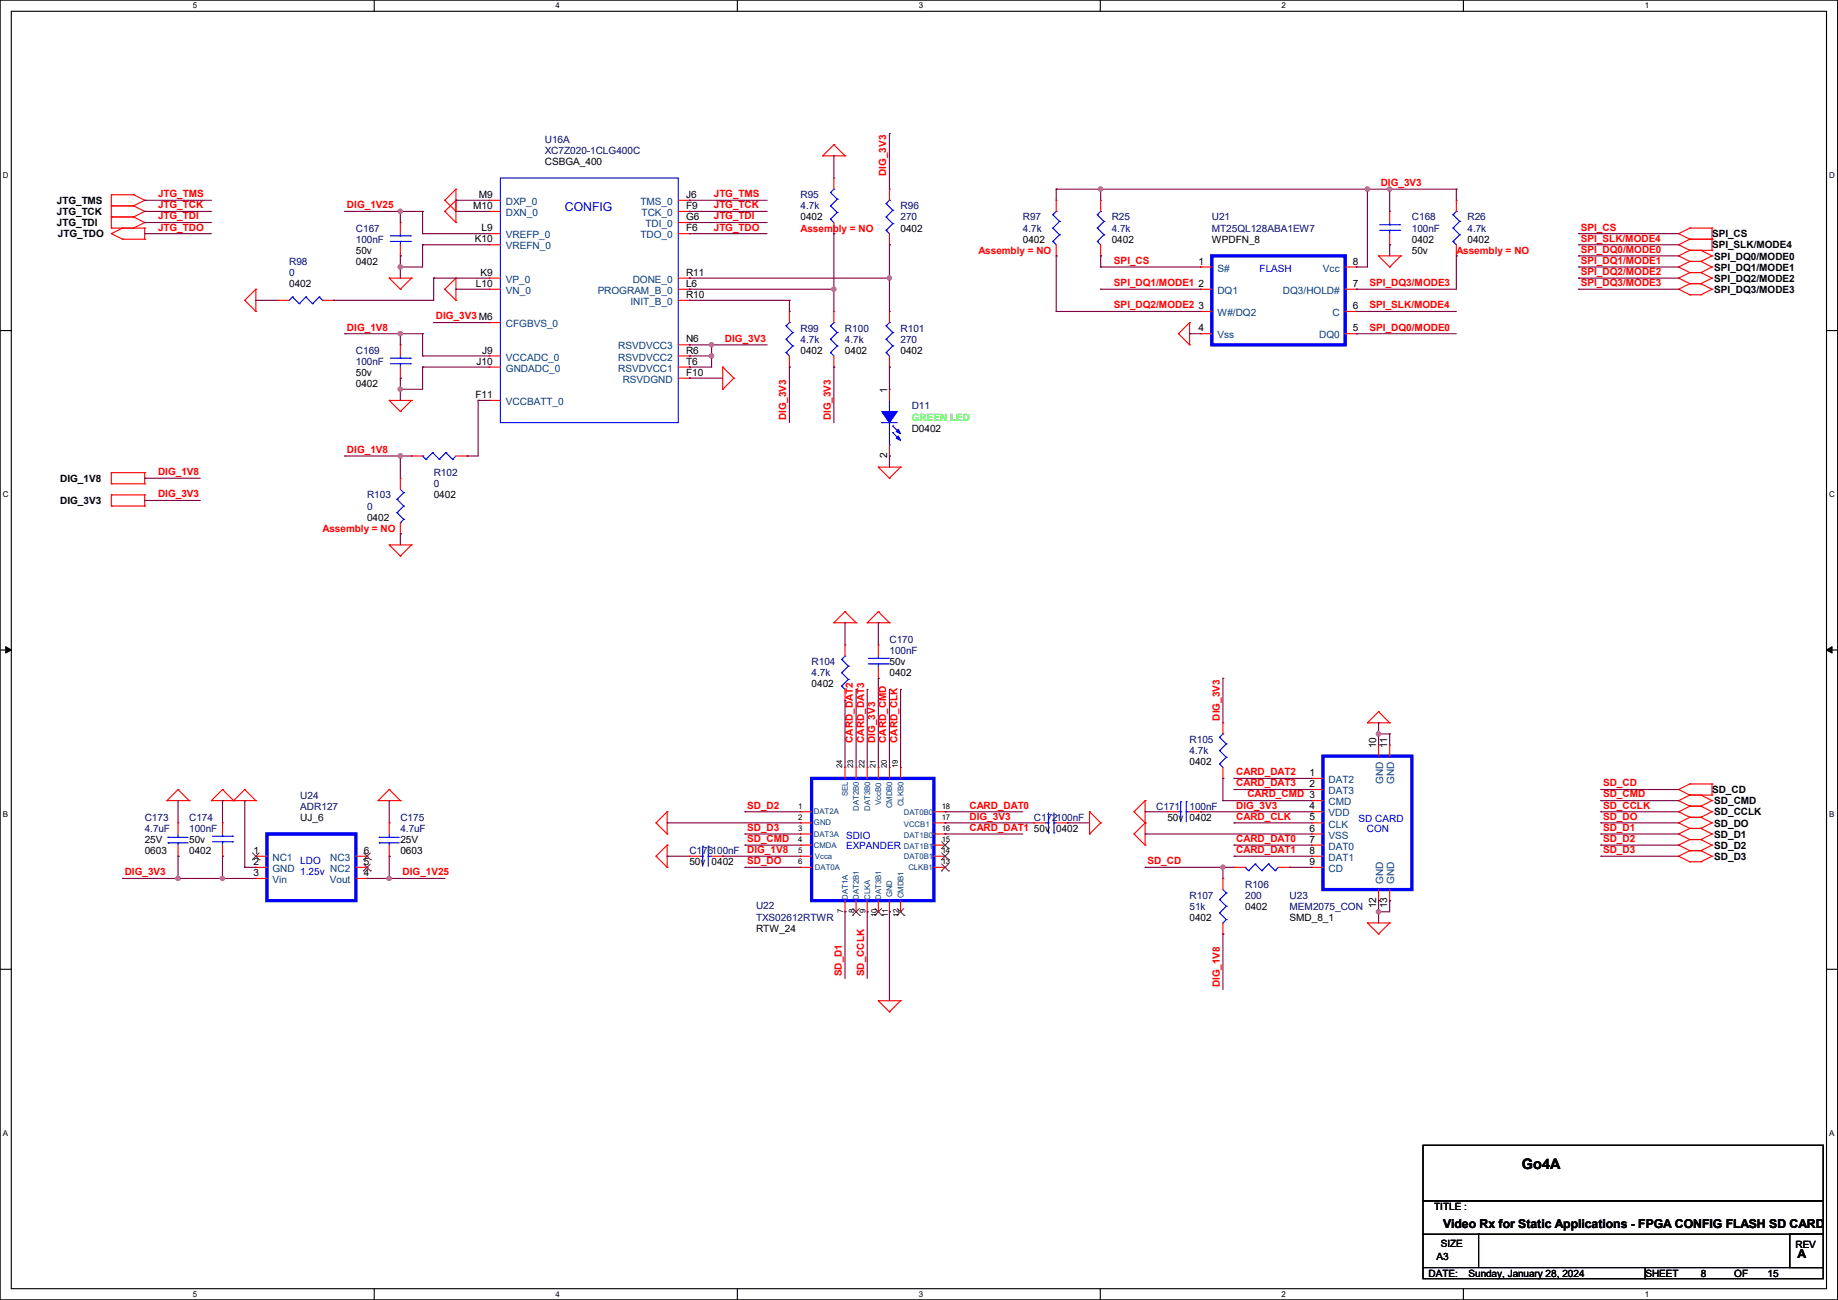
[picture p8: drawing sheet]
<svg xmlns="http://www.w3.org/2000/svg" width="420mm" height="297mm" viewBox="0 0 420 297" stroke-linecap="round" stroke-linejoin="round" font-family="sans-serif">
<path d="M0 0h419.9v297h-419.9zM2.6 2.6h414.8v291.8h-414.8z" fill="none" stroke="#000" stroke-width=".25"/>
<g fill="#fff">
<path d="M44 .3h1v2h-1z"/>
<path d="M44 294.7h1v2h-1z"/>
</g>
<path d="M85.5 0v2.6M85.5 294.4v2.6" fill="none" stroke="#000" stroke-width=".25"/>
<g fill="#fff">
<path d="M127 .3h.9v2h-.9z"/>
<path d="M127 294.7h.9v2h-.9z"/>
</g>
<path d="M168.5 0v2.6M168.5 294.4v2.6" fill="none" stroke="#000" stroke-width=".25"/>
<g fill="#fff">
<path d="M209.9 .3h1v2h-1z"/>
<path d="M209.9 294.7h1v2h-1z"/>
</g>
<path d="M251.4 0v2.6M251.4 294.4v2.6" fill="none" stroke="#000" stroke-width=".25"/>
<g fill="#fff">
<path d="M292.9 .3h.9v2h-.9z"/>
<path d="M292.9 294.7h.9v2h-.9z"/>
</g>
<path d="M334.4 0v2.6M334.4 294.4v2.6" fill="none" stroke="#000" stroke-width=".25"/>
<g fill="#fff">
<path d="M375.8 .3h1v2h-1z"/>
<path d="M375.8 294.7h1v2h-1z"/>
<path d="M.7 39h1.2v2h-1.2z"/>
<path d="M418 39h1.3v2h-1.3z"/>
<path d="M.7 112h1.2v2h-1.2z"/>
<path d="M418 112h1.3v2h-1.3z"/>
</g>
<path d="M0 75.5h2.6M417.4 75.5h2.5" fill="none" stroke="#000" stroke-width=".25"/>
<g fill="#fff">
<path d="M.7 185h1.2v1.9h-1.2z"/>
<path d="M418 185h1.2v1.9h-1.2z"/>
</g>
<path d="M0 148.5h2.6M417.4 148.5h2.5" fill="none" stroke="#000" stroke-width=".25"/>
<path d="M1.3 147.7l1.3 .8-1.3 .7zM417.4 148.5l1.2-.8v1.5z" fill="#000" stroke="#000" stroke-width=".23"/>
<g fill="#fff">
<path d="M.7 257.9h1.2v2h-1.2z"/>
<path d="M418 257.9h1.2v2h-1.2z"/>
</g>
<path d="M0 221.4h2.6M417.4 221.4h2.5M325.2 261.7h91.4v12.7h-91.4zM325.2 274.4h91.4v7.6h-91.4zM325.2 289.6h50.8v2.5h-50.8zM325.2 282h.1M325.2 282v7.6M337.9 282h.1M337.9 282v7.6M376 289.6h40.6v2.5h-40.6zM409 282h7.6v7.6h-7.6z" fill="none" stroke="#000" stroke-width=".25"/>
<g fill="none" stroke="#f00" stroke-width=".25">
<path d="M188 35.6h.1M188 35.6h5.1M190.5 33.1h.1M190.5 33.1l-2.5 2.5M190.5 33.1l2.6 2.5M193.1 35.6h.1M25.4 47h.1M25.4 44.5h.1M25.4 49.6h.1M25.4 52.1h.1M25.4 53.4h.1M25.4 44.5h5.1"/>
<path d="M25.4 47h5.1M25.4 44.5v7.6M25.4 49.6h5.1M25.4 52.1h7.7M25.4 53.4l2.6 1.3M28 52.1h.1M28 54.7h.1M28 52.1l-2.6 1.3M28 54.7h5.1M30.5 44.5h.1M30.5 47h.1M30.5 49.6h.1"/>
<path d="M30.5 52.1h.1M30.5 44.5l2.6 1.3M30.5 47l2.6 1.3M30.5 49.6l2.6 1.2M33.1 45.8h.1M33.1 48.3h.1M33.1 50.8h.1M33.1 52.1h.1M33.1 54.7h.1M33.1 45.8l-2.6 1.2M33.1 48.3l-2.6 1.3M33.1 50.8l-2.6 1.3"/>
<path d="M33.1 52.1v2.6M91.5 50.8h.1M91.5 58.5h.1M91.5 50.8v2.6M91.5 55.9v2.6M101.6 45.8h.1M101.6 48.3h.1M101.6 45.8l2.6 2.5M101.6 48.3l2.6 2.5M104.2 48.3h.1M104.2 43.2h.1M104.2 50.8h.1"/>
<path d="M104.2 45.8h.1M104.2 43.2v7.6M104.2 43.2l-2.6 2.6M104.2 45.8l-2.6 2.5M111.8 45.8h.1M111.8 53.4h.1M111.8 48.3h.1M111.8 55.9h.1M111.8 45.8h2.5M111.8 53.4h2.5M111.8 48.3h2.5M111.8 55.9h2.5"/>
<path d="M155 45.8h2.5M155 53.4h2.5M155 48.3h2.5M155 50.8h2.5M157.5 48.3h.1M157.5 50.8h.1M157.5 53.4h.1M157.5 45.8h.1M190.5 53.4h.1M190.5 40.7h.1M190.5 40.7v2.5M190.5 50.8v2.6"/>
<path d="M203.2 55.9h.1M203.2 43.2h.1M203.2 43.2v2.6M203.2 53.4v2.5M241.3 58.5h.1M241.3 45.8h.1M241.3 45.8v2.5M241.3 55.9v2.6M251.5 58.5h.1M251.5 45.8h.1M251.5 45.8v2.5M251.5 55.9v2.6"/>
<path d="M315 58.5h.1M315 58.5h5.1M315 58.5l2.5 2.5M317.5 48.3h.1M317.5 55.9h.1M317.5 48.3v2.5M317.5 53.4v2.5M320.1 58.5h.1M320.1 58.5l-2.6 2.5M332.8 58.5h.1M332.8 45.8h.1M332.8 45.8v2.5"/>
<path d="M332.8 55.9v2.6M383.6 53.4h.1M383.6 55.9h.1M383.6 58.5h.1M383.6 53.4l2.5 1.3M383.6 55.9l2.5 1.3M383.6 58.5l2.5 1.2M386.1 54.7h.1M386.1 52.1h.1M386.1 57.2h.1M386.1 59.7h.1M386.1 52.1h5.1"/>
<path d="M386.1 54.7h5.1M386.1 52.1l-2.5 1.3M386.1 57.2h5.1M386.1 54.7l-2.5 1.2M386.1 57.2l-2.5 1.3M386.1 59.7h2.6M386.1 59.7l-2.5 1.3M388.7 57.2h.1M388.7 59.7h.1M388.7 57.2l2.5 1.3M388.7 59.7l2.5 1.3M391.2 52.1h.1"/>
<path d="M391.2 54.7h.1M391.2 57.2h.1M391.2 58.5h.1M391.2 52.1v5.1M391.2 58.5l-2.5 1.2M55.9 68.6h.1M55.9 68.6l2.6 2.6M58.5 71.2h.1M58.5 66.1h.1M58.5 66.1v5.1M58.5 66.1l-2.6 2.5M63.5 68.6h.1"/>
<path d="M63.5 68.6h2.6M73.7 68.6h2.5M76.2 68.6h.1M88.9 63.5h.1M88.9 63.5h5.1M88.9 63.5l2.6 2.6M91.5 66.1h.1M91.5 78.8h.1M91.5 78.8v2.5M94 63.5h.1M94 63.5l-2.5 2.6M101.6 66.1h.1"/>
<path d="M101.6 66.1l2.6 2.5M104.2 68.6h.1M104.2 63.5h.1M104.2 63.5v5.1M104.2 63.5l-2.6 2.6M111.8 66.1h.1M111.8 63.5h.1M111.8 73.7h.1M111.8 63.5h2.5M111.8 66.1h2.5M111.8 73.7h2.5M155 63.5h2.5"/>
<path d="M155 66.1h2.5M155 78.8h2.5M155 68.6h2.5M157.5 63.5h.1M157.5 78.8h.1M157.5 68.6h.1M157.5 66.1h.1M180.4 71.2h.1M180.4 71.2v2.5M190.5 71.2h.1M190.5 71.2v2.5M203.2 71.2h.1"/>
<path d="M203.2 71.2v2.5M269.3 76.2h.1M269.3 76.2l2.5 2.6M271.8 78.8h.1M271.8 73.7h.1M271.8 73.7l-2.5 2.5M271.8 73.7v5.1M274.4 61h.1M274.4 66.1h.1M274.4 71.2h.1M274.4 76.2h.1M274.4 66.1h2.5"/>
<path d="M274.4 61h2.5M274.4 71.2h2.5M274.4 76.2h2.5M307.4 66.1h2.5M307.4 61h2.5M307.4 71.2h2.5M307.4 76.2h2.5M309.9 76.2h.1M309.9 71.2h.1M309.9 66.1h.1M309.9 61h.1M317.5 61h.1"/>
<path d="M383.6 61h.1M383.6 63.5h.1M383.6 66.1h.1M383.6 61l2.5 1.3M383.6 63.5l2.5 1.3M383.6 66.1l2.5 1.3M386.1 62.3h.1M386.1 64.8h.1M386.1 67.4h.1M386.1 62.3h2.6M386.1 62.3l-2.5 1.2M386.1 64.8h2.6"/>
<path d="M386.1 64.8l-2.5 1.3M386.1 67.4h2.6M388.7 62.3h.1M388.7 64.8h.1M388.7 67.4h.1M388.7 62.3l2.5 1.2M388.7 64.8l2.5 1.3M391.2 61h.1M391.2 63.5h.1M391.2 66.1h.1M391.2 61l-2.5 1.3M391.2 63.5l-2.5 1.3"/>
<path d="M391.2 66.1l-2.5 1.3M88.9 91.5h.1M88.9 91.5h5.1M88.9 91.5l2.6 2.5M91.5 94h.1M91.5 86.4h.1M91.5 83.9v2.5M94 91.5h.1M94 91.5l-2.5 2.5M111.8 83.9h.1M111.8 81.3h.1M111.8 91.5h.1"/>
<path d="M111.8 91.5h2.5M111.8 83.9h2.5M111.8 81.3h2.5M155 83.9h2.5M155 81.3h2.5M155 86.4h2.5M157.5 86.4h.1M157.5 81.3h.1M157.5 83.9h.1M165.1 83.9h.1M165.1 88.9h.1M165.1 83.9v5"/>
<path d="M165.1 83.9l2.6 2.5M167.7 86.4h.1M167.7 86.4l-2.6 2.5M180.4 83.9h.1M180.4 81.3v2.6M190.5 83.9h.1M190.5 81.3v2.6M203.2 83.9h.1M203.2 88.9h.1M203.2 81.3v2.6M203.2 88.9v2.6M25.4 110.5h.1"/>
<path d="M25.4 108h.1M25.4 115.6h.1M25.4 113.1h.1M25.4 108v2.5M25.4 113.1v2.5M25.4 108h7.7M25.4 110.5h7.7M25.4 113.1h7.7M25.4 115.6h7.7M33.1 108h.1M33.1 110.5h.1M33.1 113.1h.1"/>
<path d="M33.1 115.6h.1M33.1 108v2.5M33.1 113.1v2.5M91.5 109.3h.1M91.5 109.3v2.5M91.5 119.4v2.6M94 104.2h.1M94 104.2h2.6M104.2 104.2h2.5M106.7 104.2h.1M200.7 106.7h.1M200.7 106.7h5.1"/>
<path d="M200.7 106.7l2.5 2.6M203.2 109.3h.1M203.2 104.2h.1M203.2 101.6v2.6M205.8 106.7h.1M205.8 106.7l-2.6 2.6M88.9 124.5h.1M88.9 124.5h5.1M88.9 124.5l2.6 2.5M91.5 127h.1M91.5 122h.1M94 124.5h.1"/>
<path d="M94 124.5l-2.5 2.5M193.1 139.7h.1M193.1 139.7l-2.6 2.6M193.1 139.7l2.5 2.6M200.7 139.7h.1M200.7 139.7l-2.5 2.6M200.7 139.7l2.5 2.6M190.5 142.3h.1M190.5 142.3h5.1M193.1 147.4h.1M193.1 147.4v2.5M193.1 157.5v2.6"/>
<path d="M195.6 142.3h.1M198.2 142.3h.1M198.2 142.3h5M200.7 147.4h.1M200.7 155h.1M200.7 147.4v2.5M200.7 152.4v2.6M203.2 142.3h.1M193.1 175.3h.1M193.1 160.1h.1M193.1 175.3v2.5M195.6 175.3h.1"/>
<path d="M195.6 175.3v2.5M198.2 175.3h.1M198.2 175.3v2.5M200.7 175.3h.1M200.7 175.3v2.5M203.2 175.3h.1M203.2 175.3v2.5M205.8 175.3h.1M205.8 175.3v2.5M279.4 177.8h.1M279.4 165.1h.1M279.4 165.1v2.6"/>
<path d="M279.4 175.3v2.5M299.8 177.8h.1M299.8 177.8h2.5M312.5 165.1h.1M312.5 165.1h5M315 162.6h.1M315 170.2h.1M315 162.6l-2.5 2.5M315 162.6l2.5 2.5M315 170.2v2.6M317.5 165.1h.1M317.5 170.2h.1"/>
<path d="M317.5 170.2v2.6M386.1 179.1h.1M386.1 179.1l-2.5 1.3M386.1 179.1h5.1M391.2 179.1h.1M391.2 179.1v2.6M38.1 182.9h.1M38.1 182.9h5.1M40.7 180.4h.1M40.7 195.6h.1M40.7 188h.1M40.7 180.4l-2.6 2.5"/>
<path d="M40.7 180.4l2.5 2.5M40.7 188v2.5M40.7 193.1v2.5M43.2 182.9h.1M48.3 182.9h.1M48.3 182.9h10.2M50.8 180.4h.1M50.8 188h.1M50.8 195.6h.1M50.8 180.4l-2.5 2.5M50.8 180.4l2.6 2.5M50.8 188v2.5"/>
<path d="M50.8 193.1v2.5M53.4 182.9h.1M55.9 180.4h.1M55.9 180.4l-2.5 2.5M55.9 180.4l2.6 2.5M58.5 182.9h.1M58.5 195.6h.1M58.5 198.2h.1M58.5 195.6h2.5M58.5 198.2h2.5M81.3 195.6h2.6M81.3 198.2h2.6"/>
<path d="M83.9 198.2h.1M83.9 195.6h.1M86.4 182.9h.1M86.4 182.9h5.1M88.9 180.4h.1M88.9 195.6h.1M88.9 188h.1M88.9 180.4l-2.5 2.5M88.9 180.4l2.6 2.5M88.9 188v2.5M88.9 193.1v2.5M91.5 182.9h.1"/>
<path d="M149.9 188h.1M149.9 195.6h.1M149.9 188l2.5 2.5M149.9 195.6l2.5 2.6M152.4 190.5h.1M152.4 185.5h.1M152.4 198.2h.1M152.4 193.1h.1M152.4 185.5v5M152.4 193.1v5.1M152.4 185.5l-2.5 2.5M152.4 193.1l-2.5 2.5"/>
<path d="M157.5 195.6h.1M157.5 195.6h2.6M162.6 195.6h2.5M165.1 195.6h.1M182.9 185.5h.1M182.9 188h.1M182.9 190.5h.1M182.9 193.1h.1M182.9 195.6h.1M182.9 198.2h.1M182.9 195.6h2.6M182.9 188h2.6"/>
<path d="M182.9 185.5h2.6M182.9 190.5h2.6M182.9 193.1h2.6M182.9 198.2h2.6M213.4 195.6h2.5M213.4 188h2.5M213.4 185.5h2.5M213.4 190.5h2.5M213.4 193.1h2.5M213.4 198.2h2.5M215.9 198.2h.1M215.9 195.6h.1"/>
<path d="M215.9 193.1h.1M215.9 190.5h.1M215.9 188h.1M215.9 185.5h.1M236.3 188h.1M236.3 188h2.5M241.3 188h2.6M243.9 188h.1M249 185.5h.1M249 190.5h.1M249 185.5v5M249 185.5l2.5 2.5"/>
<path d="M251.5 188h.1M251.5 188l-2.5 2.5M259.1 185.5h.1M259.1 190.5h.1M259.1 185.5l2.6 2.5M259.1 190.5l2.6 2.6M261.7 188h.1M261.7 182.9h.1M261.7 193.1h.1M261.7 182.9v10.2M261.7 182.9l-2.6 2.6M261.7 188l-2.6 2.5"/>
<path d="M266.7 185.5h.1M266.7 185.5h2.6M271.8 185.5h2.6M274.4 185.5h.1M282 198.2h.1M282 198.2h2.5M292.1 198.2h2.6M294.7 198.2h.1M299.8 180.4h.1M299.8 182.9h.1M299.8 185.5h.1M299.8 188h.1"/>
<path d="M299.8 190.5h.1M299.8 193.1h.1M299.8 195.6h.1M299.8 198.2h.1M299.8 182.9h2.5M299.8 195.6h2.5M299.8 188h2.5M299.8 180.4h2.5M299.8 185.5h2.5M299.8 190.5h2.5M299.8 193.1h2.5M299.8 198.2h2.5"/>
<path d="M383.6 180.4h.1M383.6 182.9h.1M383.6 185.5h.1M383.6 188h.1M383.6 190.5h.1M383.6 193.1h.1M383.6 195.6h.1M383.6 180.4l2.5 1.3M383.6 182.9l2.5 1.3M383.6 185.5l2.5 1.2M383.6 188l2.5 1.3M383.6 190.5l2.5 1.3"/>
<path d="M383.6 193.1l2.5 1.3M383.6 195.6l2.5 1.3M386.1 181.7h.1M386.1 184.2h.1M386.1 186.7h.1M386.1 189.3h.1M386.1 191.8h.1M386.1 194.4h.1M386.1 196.9h.1M386.1 181.7h5.1M386.1 181.7l-2.5 1.2M386.1 184.2h2.6"/>
<path d="M386.1 184.2l-2.5 1.3M386.1 186.7h2.6M386.1 186.7l-2.5 1.3M386.1 189.3h2.6M386.1 189.3l-2.5 1.2M386.1 191.8h2.6M386.1 191.8l-2.5 1.3M386.1 194.4h2.6M386.1 194.4l-2.5 1.2M386.1 196.9h2.6M388.7 181.7h.1M388.7 184.2h.1"/>
<path d="M388.7 186.7h.1M388.7 189.3h.1M388.7 191.8h.1M388.7 194.4h.1M388.7 196.9h.1M388.7 181.7l2.5 1.2M388.7 184.2l2.5 1.3M388.7 186.7l2.5 1.3M388.7 189.3l2.5 1.2M388.7 191.8l2.5 1.3M388.7 194.4l2.5 1.2M391.2 181.7h.1"/>
<path d="M391.2 182.9h.1M391.2 185.5h.1M391.2 188h.1M391.2 190.5h.1M391.2 193.1h.1M391.2 195.6h.1M391.2 182.9l-2.5 1.3M391.2 185.5l-2.5 1.2M391.2 188l-2.5 1.3M391.2 190.5l-2.5 1.3M391.2 193.1l-2.5 1.3M391.2 195.6l-2.5 1.3"/>
<path d="M58.5 200.7h.1M58.5 200.7h2.5M81.3 200.7h2.6M83.9 200.7h.1M193.1 208.3h.1M193.1 205.8v2.5M195.6 208.3h.1M195.6 205.8v2.5M198.2 208.3h.1M198.2 205.8v2.5M200.7 208.3h.1M200.7 205.8v2.5"/>
<path d="M203.2 208.3h.1M203.2 205.8v2.5M205.8 208.3h.1M205.8 205.8v2.5M279.4 200.7h.1M279.4 213.4h.1M279.4 200.7v2.5M279.4 210.9v2.5M312.5 210.9h.1M312.5 210.9h5M312.5 210.9l2.5 2.5M315 213.4h.1"/>
<path d="M315 205.8h.1M315 203.2v2.6M317.5 210.9h.1M317.5 205.8h.1M317.5 210.9l-2.5 2.5M317.5 203.2v2.6M200.7 228.6h.1M200.7 228.6h5.1M200.7 228.6l2.5 2.6M203.2 231.2h.1M205.8 228.6h.1M205.8 228.6l-2.6 2.6"/>
</g>
<g fill="none" stroke="#00f" stroke-width=".25">
<path d="M89.2 55.2h4.6M89.2 53.9h4.6M91.5 53.9h.1M91.5 55.2h.1M91.5 53.4v.5M91.5 55.2v.7M93.8 55.2h.1M93.8 53.9h.1M114.3 40.7h40.7v55.9h-40.7zM189.8 50.1h.1M189.8 47h.1M189.8 44h.1"/>
<path d="M189.8 50.1l.7 .7M189.8 47l1.5 1.6M189.8 44l1.5 1.5M190.5 43.2h.1M190.5 43.2l-.7 .8M191.3 48.6h.1M191.3 45.5h.1M191.3 48.6l-1.5 1.5M191.3 45.5l-1.5 1.5M202.5 52.6h.1M202.5 49.6h.1M202.5 46.5h.1"/>
<path d="M202.5 52.6l.7 .8M202.5 49.6l1.5 1.5M202.5 46.5l1.5 1.5M203.2 45.8h.1M203.2 45.8l-.7 .7M204 51.1h.1M204 48h.1M204 51.1l-1.5 1.5M204 48l-1.5 1.6M240.6 55.2h.1M240.6 52.1h.1M240.6 49.1h.1"/>
<path d="M240.6 55.2l.7 .7M240.6 52.1l1.5 1.5M240.6 49.1l1.5 1.5M241.3 48.3h.1M241.3 48.3l-.7 .8M242.1 53.6h.1M242.1 50.6h.1M242.1 53.6l-1.5 1.6M242.1 50.6l-1.5 1.5M250.7 55.2h.1M250.7 52.1h.1M250.7 49.1h.1"/>
<path d="M250.7 55.2l.8 .7M250.7 52.1l1.6 1.5M250.7 49.1l1.6 1.5M251.5 48.3h.1M251.5 48.3l-.8 .8M252.3 53.6h.1M252.3 50.6h.1M252.3 53.6l-1.6 1.6M252.3 50.6l-1.6 1.5M315.3 52.6h4.5M315.3 51.4h4.5M317.5 51.4h.1"/>
<path d="M317.5 52.6h.1M317.5 50.8v.6M317.5 52.6v.8M319.8 52.6h.1M319.8 51.4h.1M332 55.2h.1M332 52.1h.1M332 49.1h.1M332 55.2l.8 .7M332 52.1l1.5 1.5M332 49.1l1.5 1.5M332.8 48.3h.1"/>
<path d="M332.8 48.3l-.8 .8M333.5 53.6h.1M333.5 50.6h.1M333.5 53.6l-1.5 1.6M333.5 50.6l-1.5 1.5M66.8 67.9h.1M66.8 67.9l-.7 .7M66.8 67.9l1.6 1.5M68.4 69.4h.1M69.9 67.9h.1M69.9 67.9l-1.5 1.5M69.9 67.9l1.5 1.5"/>
<path d="M71.4 69.4h.1M72.9 67.9h.1M72.9 67.9l-1.5 1.5M72.9 67.9l.8 .7M73.7 68.6h.1M179.6 77.5h.1M179.6 74.5h.1M179.6 77.5l1.5 1.5M179.6 74.5l1.5 1.5M180.4 73.7h.1M180.4 73.7l-.8 .8M181.1 79h.1"/>
<path d="M181.1 76h.1M181.1 79l-1.5 1.6M181.1 76l-1.5 1.5M189.8 77.5h.1M189.8 74.5h.1M189.8 77.5l1.5 1.5M189.8 74.5l1.5 1.5M190.5 73.7h.1M190.5 73.7l-.7 .8M191.3 79h.1M191.3 76h.1M191.3 79l-1.5 1.6"/>
<path d="M191.3 76l-1.5 1.5M202.5 77.5h.1M202.5 74.5h.1M202.5 77.5l1.5 1.5M202.5 74.5l1.5 1.5M203.2 73.7h.1M203.2 73.7l-.7 .8M204 79h.1M204 76h.1M204 79l-1.5 1.6M204 76l-1.5 1.5M89.2 83.1h4.6"/>
<path d="M89.2 81.8h4.6M91.5 81.8h.1M91.5 83.1h.1M91.5 81.3v.5M91.5 83.1v.8M93.8 83.1h.1M93.8 81.8h.1M179.6 80.6h.1M179.6 80.6l.8 .7M189.8 80.6h.1M189.8 80.6l.7 .7M201.5 96.6h.1"/>
<path d="M201.5 96.6h3.5M202.5 80.6h.1M202.5 80.6l.7 .7M203.2 94h.1M203.2 91.5v2.5M203.2 96.6v5M204 97.3h.1M204 98.8h.1M204 97.3l1.5 1.5M204 98.8l1.5 1.6M90.7 114.1h.1M90.7 117.1h.1"/>
<path d="M90.7 114.1l1.5 1.5M90.7 117.1l1.5 1.6M91.5 119.4h.1M91.5 111.8l.7 .8M92.2 112.6h.1M92.2 115.6h.1M92.2 118.7h.1M92.2 112.6l-1.5 1.5M92.2 115.6l-1.5 1.5M92.2 118.7l-.7 .7M96.6 104.2h.1M96.6 104.2l.7 .7"/>
<path d="M97.3 104.9h.1M98.8 103.4h.1M98.8 103.4l1.6 1.5M98.8 103.4l-1.5 1.5M100.4 104.9h.1M101.9 103.4h.1M101.9 103.4l1.5 1.5M101.9 103.4l-1.5 1.5M103.4 104.9h.1M104.2 104.2l-.8 .7M203.2 101.6h.1M192.3 156.8h.1"/>
<path d="M192.3 153.7h.1M192.3 150.7h.1M192.3 156.8l.8 .7M192.3 153.7l1.5 1.5M192.3 150.7l1.5 1.5M193.1 149.9h.1M193.1 149.9l-.8 .8M193.8 155.2h.1M193.8 152.2h.1M193.8 155.2l-1.5 1.6M193.8 152.2l-1.5 1.5M198.4 151.7h4.6"/>
<path d="M198.4 150.4h4.6M200.7 150.4h.1M200.7 151.7h.1M200.7 149.9v.5M200.7 151.7v.7M203 151.7h.1M203 150.4h.1M278.7 174.5h.1M278.7 171.5h.1M278.7 168.4h.1M278.7 174.5l.7 .8M278.7 171.5l1.5 1.5"/>
<path d="M278.7 168.4l1.5 1.6M279.4 167.7h.1M279.4 167.7l-.7 .7M280.2 173h.1M280.2 170h.1M280.2 173l-1.5 1.5M280.2 170l-1.5 1.5M38.4 191.3h.1M38.4 192.6h.1M38.4 191.3h4.6M38.4 192.6h4.6M40.7 192.6h.1"/>
<path d="M40.7 191.3h.1M40.7 190.5v.8M40.7 192.6v.5M48.6 192.3h4.5M48.6 191.1h4.5M50.8 191.1h.1M50.8 192.3h.1M50.8 190.5v.6M50.8 192.3v.8M53.1 192.3h.1M53.1 191.1h.1M86.7 191.3h.1"/>
<path d="M86.7 192.6h.1M86.7 191.3h4.5M86.7 192.6h4.5M88.9 192.6h.1M88.9 191.3h.1M88.9 190.5v.8M88.9 192.6v.5M160.1 195.6h.5M160.6 195.6h.1M160.6 193.3h.1M160.6 193.3v4.6M161.8 193.3h.1"/>
<path d="M161.8 195.6h.1M161.8 195.6h.8M161.8 193.3v4.6M238.8 188h.8M239.6 190.3h.1M239.6 188h.1M239.6 185.7v4.6M240.8 188h.1M240.8 190.3h.1M240.8 188h.5M240.8 185.7v4.6M269.3 185.5h.5"/>
<path d="M269.8 185.5h.1M269.8 183.2h.1M269.8 183.2v4.5M271.1 183.2h.1M271.1 185.5h.1M271.1 185.5h.7M271.1 183.2v4.5M284.5 198.2h.1M284.5 198.2l.8 .7M285.3 198.9h.1M286.8 197.4h.1M286.8 197.4l-1.5 1.5"/>
<path d="M286.8 197.4l1.5 1.5M288.3 198.9h.1M289.9 197.4h.1M289.9 197.4l1.5 1.5M289.9 197.4l-1.6 1.5M291.4 198.9h.1M292.1 198.2l-.7 .7M278.7 205.5h.1M278.7 208.6h.1M278.7 205.5l1.5 1.6M278.7 208.6l1.5 1.5M279.4 210.9h.1"/>
<path d="M279.4 203.2l.8 .8M280.2 204h.1M280.2 207.1h.1M280.2 210.1h.1M280.2 204l-1.5 1.5M280.2 207.1l-1.5 1.5M280.2 210.1l-.8 .8"/>
</g>
<path d="M276.9 58.5h30.5v20.3h-30.5zM185.5 177.8h27.9v28h-27.9zM302.3 172.8h20.3v30.4h-20.3zM61 190.5h20.3v15.3h-20.3z" fill="none" stroke="#00f" stroke-width=".76"/>
<g fill="none" stroke="#804000" stroke-width=".23">
<path d="M57.7 196.4h.1M57.7 194.9l1.6 1.5M59.2 194.9l-1.5 1.5M59.3 196.4h.1M83.1 199h.1M83.1 196.4h.1M83.1 197.4l1.6 1.6M83.1 194.9l1.6 1.5M84.6 197.4l-1.5 1.6M84.6 194.9l-1.5 1.5M84.7 199h.1M84.7 196.4h.1"/>
<path d="M215.1 199h.1M215.1 196.4h.1M215.1 193.9h.1M215.2 197.4l1.5 1.6M215.2 194.9l1.5 1.5M215.2 192.3l1.5 1.6M216.7 192.3l-1.6 1.6M216.7 197.4l-1.6 1.6M216.7 194.9l-1.6 1.5M216.7 199h.1M216.7 196.4h.1M216.7 193.9h.1"/>
<path d="M194.8 209.1h.1M194.9 207.6l1.5 1.5M196.4 207.6l-1.6 1.5M196.4 209.1h.1M199.9 209.1h.1M199.9 207.6l1.6 1.5M201.5 207.6l-1.6 1.5M201.5 209.1h.1M205 209.1h.1M205 207.6l1.6 1.5M206.5 207.6l-1.5 1.5M206.6 209.1h.1"/>
</g>
<g fill="#00f" stroke="#00f" stroke-width=".25">
<path d="M201.5 94h3.5l-1.8 2.6z" fill-rule="evenodd"/>
<path d="M204.8 100.1l.5-.5 .5 1z" fill-rule="evenodd"/>
<path d="M204.8 98.6l.5-.5 .5 1z" fill-rule="evenodd"/>
</g>
<g fill="none" stroke="#800040" stroke-width=".25">
<path d="M190.5 35.6h.1M190.5 35.6v5.1M203.2 30.5h.1M203.2 30.5v12.7M33.1 45.8h.1M33.1 48.3h.1M33.1 50.8h.1M33.1 53.4h.1M33.1 45.8h15.2M33.1 48.3h15.2M33.1 50.8h15.2M33.1 53.4h15.2"/>
<path d="M78.8 48.3h.1M78.8 48.3h17.8M91.5 48.3h.1M91.5 58.5h.1M91.5 48.3v2.5M91.5 58.5v5M96.6 48.3h.1M96.6 53.4h.1M96.6 55.9h.1M96.6 48.3v5.1M96.6 55.9v5.1h-5.1M96.6 53.4h15.2"/>
<path d="M96.6 55.9h15.2M104.2 45.8h.1M104.2 48.3h.1M104.2 45.8h7.6M104.2 48.3h7.6M157.5 45.8h.1M157.5 48.3h.1M157.5 50.8h.1M157.5 53.4h.1M157.5 45.8h17.8M157.5 48.3h17.8M157.5 50.8h17.8"/>
<path d="M157.5 53.4h17.8M190.5 53.4h.1M190.5 53.4v17.8M203.2 55.9h.1M203.2 55.9v15.3M241.3 43.2h.1M241.3 58.5h.1M241.3 43.2h91.5M241.3 43.2v2.6M241.3 58.5v12.7M251.5 43.2h.1M251.5 58.5h.1"/>
<path d="M251.5 43.2v2.6M251.5 58.5v2.5M312.5 43.2h.1M312.5 43.2v17.8h-2.6M317.5 43.2h.1M317.5 55.9h.1M317.5 43.2v5.1M317.5 55.9v2.6M332.8 43.2h.1M332.8 58.5h.1M332.8 58.5v7.6h-22.9M332.8 43.2v2.6"/>
<path d="M360.7 53.4h.1M360.7 55.9h.1M360.7 58.5h.1M360.7 53.4h22.9M360.7 55.9h22.9M360.7 58.5h22.9M58.5 68.6h.1M58.5 68.6h5M76.2 68.6h.1M78.8 76.2h.1M78.8 76.2h17.8M91.5 61h.1"/>
<path d="M91.5 76.2h.1M91.5 76.2v2.6M96.6 76.2h.1M96.6 76.2v5.1M99.1 63.5h.1M99.1 73.7h.1M99.1 63.5h12.7M99.1 63.5v5.1h-22.9M99.1 73.7h12.7M104.2 66.1h.1M104.2 66.1h7.6M157.5 63.5h.1"/>
<path d="M157.5 66.1h.1M157.5 68.6h.1M157.5 78.8h.1M157.5 63.5h45.7M157.5 66.1h33M157.5 68.6h22.9M157.5 78.8h17.8M162.6 78.8h.1M162.6 78.8v5.1h-5.1M180.4 68.6h.1M180.4 68.6v2.6M190.5 66.1h.1"/>
<path d="M203.2 63.5h.1M241.3 71.2h.1M241.3 71.2h33.1M251.5 61h.1M251.5 66.1h.1M251.5 61h22.9M251.5 66.1h22.9M271.8 76.2h.1M271.8 76.2h2.6M309.9 61h.1M309.9 66.1h.1M309.9 71.2h.1"/>
<path d="M309.9 76.2h.1M309.9 76.2h22.9M309.9 71.2h22.9M360.7 61h.1M360.7 63.5h.1M360.7 66.1h.1M360.7 61h22.9M360.7 63.5h22.9M360.7 66.1h22.9M91.5 86.4h.1M91.5 88.9h.1M91.5 86.4v5.1"/>
<path d="M96.6 81.3h.1M96.6 83.9h.1M96.6 83.9v5h-5.1M96.6 81.3h15.2M96.6 83.9h15.2M109.3 91.5h.1M109.3 91.5v12.7h-2.6M109.3 91.5h2.5M157.5 81.3h.1M157.5 83.9h.1M157.5 86.4h.1M157.5 81.3h5.1"/>
<path d="M157.5 86.4h7.6M162.6 81.3h.1M180.4 83.9h.1M180.4 83.9v12.7M190.5 83.9h.1M190.5 83.9v12.7M203.2 83.9h.1M203.2 83.9v5M33.1 109.3h.1M33.1 114.3h.1M33.1 109.3h12.7M33.1 114.3h12.7"/>
<path d="M78.8 104.2h.1M78.8 104.2h15.2M91.5 104.2h.1M91.5 104.2v5.1M106.7 104.2h.1M203.2 104.2h.1M203.2 104.2v2.5M91.5 122h.1M91.5 122v2.5M193.1 142.3h.1M193.1 142.3v5.1M195.6 157.5h.1"/>
<path d="M195.6 157.5v17.8M198.2 157.5h.1M198.2 157.5v17.8M200.7 142.3h.1M200.7 155h.1M200.7 142.3v5.1M200.7 155v20.3M203.2 157.5h.1M203.2 157.5v17.8M205.8 157.5h.1M205.8 157.5v17.8M279.4 155h.1"/>
<path d="M279.4 155v10.1M193.1 160.1h.1M193.1 160.1v15.2M279.4 177.8h.1M279.4 177.8v5.1M282 177.8h.1M282 177.8h17.8M315 165.1h.1M315 167.7h.1M315 165.1v5.1M315 167.7h2.5M317.5 167.7h.1"/>
<path d="M317.5 167.7v2.5M40.7 182.9h.1M40.7 195.6h.1M40.7 182.9v5.1M40.7 195.6v5.1M50.8 182.9h.1M50.8 195.6h.1M50.8 182.9v5.1M50.8 195.6v5.1M55.9 182.9h.1M55.9 198.2h.1M55.9 182.9v15.3"/>
<path d="M55.9 198.2h2.6M88.9 182.9h.1M88.9 195.6h.1M88.9 182.9v5.1M88.9 195.6v5.1M152.4 188h.1M152.4 195.6h.1M152.4 188h30.5M152.4 195.6h5.1M165.1 195.6h.1M165.1 195.6h17.8M170.2 185.5h.1"/>
<path d="M170.2 190.5h.1M170.2 193.1h.1M170.2 198.2h.1M170.2 185.5h12.7M170.2 190.5h12.7M170.2 193.1h12.7M170.2 198.2h12.7M215.9 185.5h.1M215.9 188h.1M215.9 190.5h.1M215.9 185.5h17.8M215.9 188h20.4"/>
<path d="M215.9 190.5h17.8M243.9 188h.1M243.9 188h5.1M261.7 185.5h.1M261.7 190.5h.1M261.7 198.2h.1M261.7 185.5h5M261.7 190.5h38.1M261.7 198.2h20.3M274.4 185.5h.1M274.4 185.5h25.4M279.4 182.9h.1"/>
<path d="M279.4 198.2h.1M279.4 198.2v2.5M279.4 182.9h20.4M282 180.4h.1M282 188h.1M282 193.1h.1M282 195.6h.1M282 180.4h17.8M282 188h17.8M282 193.1h17.8M282 195.6h17.8M294.7 198.2h.1"/>
<path d="M294.7 198.2h5.1M365.8 180.4h.1M365.8 182.9h.1M365.8 185.5h.1M365.8 188h.1M365.8 190.5h.1M365.8 193.1h.1M365.8 195.6h.1M365.8 180.4h17.8M365.8 182.9h17.8M365.8 185.5h17.8M365.8 188h17.8"/>
<path d="M365.8 190.5h17.8M365.8 193.1h17.8M365.8 195.6h17.8M28 200.7h.1M28 200.7h30.5M40.7 200.7h.1M50.8 200.7h.1M83.9 200.7h.1M83.9 200.7h17.7M88.9 200.7h.1M193.1 208.3h.1M193.1 208.3v15.3"/>
<path d="M198.2 208.3h.1M198.2 208.3v15.3M203.2 208.3h.1M203.2 208.3v20.3M279.4 213.4h.1M279.4 213.4v12.7M315 205.8h.1M315 208.3h.1M315 205.8v5.1M317.5 205.8h.1M317.5 205.8v2.5h-2.5"/>
</g>
<g fill="#f0f" stroke="#f0f" stroke-width=".25">
<circle cx="91.5" cy="48.3" r=".49"/>
<circle cx="91.5" cy="61" r=".49"/>
<circle cx="203.2" cy="63.5" r=".49"/>
<circle cx="190.5" cy="66.1" r=".49"/>
<circle cx="91.5" cy="76.2" r=".49"/>
<circle cx="162.6" cy="78.8" r=".49"/>
<circle cx="162.6" cy="81.3" r=".49"/>
<circle cx="91.5" cy="88.9" r=".49"/>
<circle cx="91.5" cy="104.2" r=".49"/>
<circle cx="315" cy="167.7" r=".49"/>
<circle cx="279.4" cy="198.1" r=".49"/>
<circle cx="40.7" cy="200.7" r=".49"/>
<circle cx="50.8" cy="200.7" r=".49"/>
<circle cx="88.9" cy="200.7" r=".49"/>
<circle cx="315" cy="208.3" r=".49"/>
<circle cx="251.5" cy="43.2" r=".49"/>
<circle cx="317.5" cy="43.2" r=".49"/>
<circle cx="312.4" cy="43.2" r=".49"/>
</g>
<text font-size="3.3" x="347.8" y="267">Go4A</text>
<text font-size="2.8" fill="#00f" x="129.1" y="48.3">CONFIG</text>
<g font-size="2.8">
<text x="329.7" y="280.5">Video Rx for Static Applications - FPGA CONFIG FLASH SD CARD</text>
<text x="410.8" y="287.4">A</text>
</g>
<g font-size="2.3" fill="#000080">
<text x="124.5" y="35.1">XC7Z020-1CLG400C</text>
<text x="124.5" y="32.6">U16A</text>
<text x="182.9" y="45.3">R95</text>
<text x="182.9" y="47.8">4.7k</text>
<text x="205.8" y="47.8">R96</text>
<text x="81.3" y="52.9">C167</text>
<text x="205.8" y="50.4">270</text>
<text x="233.7" y="50.4">R97</text>
<text x="233.7" y="52.9">4.7k</text>
<text x="254" y="50.4">R25</text>
<text x="254" y="52.9">4.7k</text>
<text x="276.9" y="50.4">U21</text>
<text x="276.9" y="52.9">MT25QL128ABA1EW7</text>
<text x="322.6" y="50.4">C168</text>
<text x="322.6" y="52.9">100nF</text>
<text x="335.3" y="50.4">R26</text>
<text x="335.3" y="52.9">4.7k</text>
<text x="81.3" y="55.5">100nF</text>
<text x="66.1" y="60.5">R98</text>
<text x="66.1" y="63.1">0</text>
<text x="182.9" y="75.8">R99</text>
<text x="193.1" y="75.8">R100</text>
<text x="205.8" y="75.8">R101</text>
<text x="81.3" y="80.9">C169</text>
<text x="81.3" y="83.4">100nF</text>
<text x="182.9" y="78.3">4.7k</text>
<text x="193.1" y="78.3">4.7k</text>
<text x="205.8" y="78.3">270</text>
<text x="208.3" y="93.6">D11</text>
<text x="83.9" y="113.9">R103</text>
<text x="99.1" y="108.8">R102</text>
<text x="99.1" y="111.3">0</text>
<text x="83.9" y="116.4">0</text>
<text x="203.2" y="146.9">C170</text>
<text x="203.2" y="149.4">100nF</text>
<text x="185.5" y="152">R104</text>
<text x="185.5" y="154.5">4.7k</text>
<text x="271.8" y="169.8">R105</text>
<text x="271.8" y="172.3">4.7k</text>
<text x="68.6" y="182.5">U24</text>
<text x="68.6" y="185">ADR127</text>
<text x="264.2" y="185">C171</text>
<text x="271.8" y="185">100nF</text>
<text x="33.1" y="187.5">C173</text>
<text x="33.1" y="190.1">4.7uF</text>
<text x="43.2" y="187.5">C174</text>
<text x="43.2" y="190.1">100nF</text>
<text x="91.5" y="187.5">C175</text>
<text x="91.5" y="190.1">4.7uF</text>
<text x="236.3" y="187.5">C172100nF</text>
<text x="157.5" y="195.2">C176100nF</text>
<text x="284.5" y="202.8">R106</text>
<text x="172.8" y="207.6">U22</text>
<text x="271.8" y="205.3">R107</text>
<text x="271.8" y="207.9">51k</text>
<text x="284.5" y="205.3">200</text>
<text x="294.7" y="205.3">U23</text>
<text x="294.7" y="207.9">MEM2075_CON</text>
<text x="172.8" y="210.4">TXS02612RTWR</text>
</g>
<g font-size="2.3">
<text x="124.5" y="37.7">CSBGA_400</text>
<text x="13" y="46.6">JTG_TMS</text>
<text x="108.1" y="47.8">M10</text>
<text x="109.4" y="45.2">M9</text>
<text x="156.8" y="47.8">F9</text>
<text x="156.8" y="45.2">J6</text>
<text x="13" y="49.1">JTG_TCK</text>
<text x="13" y="51.7">JTG_TDI</text>
<text x="110" y="52.8">L9</text>
<text x="156.8" y="50.3">G6</text>
<text x="156.8" y="52.8">F6</text>
<text x="182.9" y="50.4">0402</text>
<text x="205.8" y="52.9">0402</text>
<text x="13.3" y="54.2">JTG_TDO</text>
<text x="81.3" y="58">50v</text>
<text x="108.5" y="55.4">K10</text>
<text x="233.7" y="55.5">0402</text>
<text x="254" y="55.5">0402</text>
<text x="276.9" y="55.5">WPDFN_8</text>
<text x="322.6" y="58">50v</text>
<text x="322.6" y="55.5">0402</text>
<text x="335.3" y="55.5">0402</text>
<text x="391.2" y="54.2">SPI_CS</text>
<text x="391.2" y="56.8">SPI_SLK/MODE4</text>
<text x="391.7" y="59.3">SPI_DQ0/MODE0</text>
<text x="66.1" y="65.6">0402</text>
<text x="81.3" y="60.5">0402</text>
<text x="108.8" y="65.5">L10</text>
<text x="109.8" y="63">K9</text>
<text x="156.8" y="63">R11</text>
<text x="156.8" y="65.5">L6</text>
<text x="273.9" y="60.5">1</text>
<text x="273.9" y="65.5">2</text>
<text x="309.2" y="65.5">7</text>
<text x="309.2" y="60.5">8</text>
<text x="391.7" y="61.8">SPI_DQ1/MODE1</text>
<text x="391.7" y="64.4">SPI_DQ2/MODE2</text>
<text x="156.8" y="68.1">R10</text>
<text x="273.9" y="70.6">3</text>
<text x="309.2" y="70.6">6</text>
<text x="391.7" y="66.9">SPI_DQ3/MODE3</text>
<text x="273.9" y="75.7">4</text>
<text x="309.2" y="75.7">5</text>
<text x="108.9" y="83.3">J10</text>
<text x="110.2" y="80.8">J9</text>
<text x="156.8" y="78.2">N6</text>
<text x="156.8" y="80.8">R6</text>
<text x="156.8" y="83.3">T6</text>
<text x="182.9" y="80.9">0402</text>
<text x="193.1" y="80.9">0402</text>
<text x="205.8" y="80.9">0402</text>
<text x="81.3" y="85.9">50v</text>
<text x="81.3" y="88.5">0402</text>
<text x="156.8" y="85.9">F10</text>
<text x="202.7" y="89.7" transform="rotate(-90 202.7 89.7)">1</text>
<text x="108.6" y="90.9">F11</text>
<text x="208.3" y="98.6">D0402</text>
<text x="202.7" y="104.7" transform="rotate(-90 202.7 104.7)">2</text>
<text x="13.8" y="110.1">DIG_1V8</text>
<text x="99.1" y="113.9">0402</text>
<text x="13.8" y="115.2">DIG_3V3</text>
<text x="83.9" y="119">0402</text>
<text x="203.2" y="152">50v</text>
<text x="203.2" y="154.5">0402</text>
<text x="185.5" y="157.1">0402</text>
<text x="314.4" y="171" transform="rotate(-90 314.4 171)">10</text>
<text x="317" y="171" transform="rotate(-90 317 171)">11</text>
<text x="271.8" y="174.8">0402</text>
<text x="299.3" y="177.3">1</text>
<text x="299.3" y="179.8">2</text>
<text x="299.3" y="184.9">4</text>
<text x="391.2" y="181.2">SD_CD</text>
<text x="391.7" y="183.8">SD_CMD</text>
<text x="68.6" y="187.5">UJ_6</text>
<text x="236.3" y="190.1">50v 0402</text>
<text x="266.7" y="187.5">50v 0402</text>
<text x="299.3" y="187.5">5</text>
<text x="299.3" y="190">6</text>
<text x="391.7" y="186.3">SD_CCLK</text>
<text x="391.7" y="188.8">SD_DO</text>
<text x="391.7" y="191.4">SD_D1</text>
<text x="33.1" y="195.2">0603</text>
<text x="33.1" y="192.6">25V</text>
<text x="43.2" y="192.6">50v</text>
<text x="43.2" y="195.2">0402</text>
<text x="58" y="195.1">1</text>
<text x="58" y="197.6">2</text>
<text x="83.1" y="197.6">5</text>
<text x="83.1" y="195.1">6</text>
<text x="91.5" y="195.2">0603</text>
<text x="91.5" y="192.6">25V</text>
<text x="157.5" y="197.7">50v 0402</text>
<text x="299.3" y="192.5">7</text>
<text x="299.3" y="195.1">8</text>
<text x="299.3" y="197.6">9</text>
<text x="391.7" y="193.9">SD_D2</text>
<text x="391.7" y="196.5">SD_D3</text>
<text x="58" y="200.2">3</text>
<text x="83.1" y="200.2">4</text>
<text x="284.5" y="207.9">0402</text>
<text x="314.4" y="207.6" transform="rotate(-90 314.4 207.6)">12</text>
<text x="317" y="207.6" transform="rotate(-90 317 207.6)">13</text>
<text x="172.8" y="212.9">RTW_24</text>
<text x="271.8" y="210.4">0402</text>
<text x="294.7" y="210.4">SMD_8_1</text>
<text x="327.7" y="276.4">TITLE :</text>
<text x="328.2" y="287.9">A3</text>
<text x="329.2" y="284.8">SIZE</text>
<text x="410.3" y="285.1">REV</text>
<text x="326.4" y="291.7">DATE:</text>
<text x="335.6" y="291.7">Sunday, January 28, 2024</text>
<text x="376" y="291.7">SHEET</text>
<text x="388.7" y="291.7">8</text>
<text x="396.3" y="291.7">OF</text>
<text x="403.9" y="291.7">15</text>
</g>
<g font-size="2.3" fill="#f00">
<text x="202.5" y="40.2" transform="rotate(-90 202.5 40.2)">DIG_3V3</text>
<text x="36.1" y="45">JTG_TMS</text>
<text x="36.1" y="47.6">JTG_TCK</text>
<text x="79.3" y="47.6">DIG_1V25</text>
<text x="163.1" y="45">JTG_TMS</text>
<text x="163.1" y="47.6">JTG_TCK</text>
<text x="315.5" y="42.5">DIG_3V3</text>
<text x="36.1" y="50.1">JTG_TDI</text>
<text x="36.1" y="52.7">JTG_TDO</text>
<text x="163.1" y="50.1">JTG_TDI</text>
<text x="163.1" y="52.7">JTG_TDO</text>
<text x="182.9" y="53">Assembly = NO</text>
<text x="361.2" y="52.7">SPI_CS</text>
<text x="223.6" y="58">Assembly = NO</text>
<text x="332.8" y="58">Assembly = NO</text>
<text x="361.2" y="55.2">SPI_SLK/MODE4</text>
<text x="361.2" y="57.7">SPI_DQ0/MODE0</text>
<text x="254.6" y="60.3">SPI_CS</text>
<text x="254.6" y="65.4">SPI_DQ1/MODE1</text>
<text x="313" y="65.4">SPI_DQ3/MODE3</text>
<text x="361.2" y="60.3">SPI_DQ1/MODE1</text>
<text x="361.2" y="62.8">SPI_DQ2/MODE2</text>
<text x="361.2" y="65.4">SPI_DQ3/MODE3</text>
<text x="254.6" y="70.4">SPI_DQ2/MODE2</text>
<text x="313" y="70.4">SPI_SLK/MODE4</text>
<text x="79.3" y="75.5">DIG_1V8</text>
<text x="99.6" y="73">DIG_3V3 M6</text>
<text x="313" y="75.5">SPI_DQ0/MODE0</text>
<text x="165.7" y="78.1">DIG_3V3</text>
<text x="179.7" y="96.1" transform="rotate(-90 179.7 96.1)">DIG_3V3</text>
<text x="189.8" y="96.1" transform="rotate(-90 189.8 96.1)">DIG_3V3</text>
<text x="79.3" y="103.5">DIG_1V8</text>
<text x="36.1" y="108.5">DIG_1V8</text>
<text x="36.1" y="113.6">DIG_3V3</text>
<text x="73.7" y="121.5">Assembly = NO</text>
<text x="278.7" y="164.6" transform="rotate(-90 278.7 164.6)">DIG_3V3</text>
<text x="194.9" y="169.7" transform="rotate(-90 194.9 169.7)">CARD_DAT2</text>
<text x="197.4" y="169.7" transform="rotate(-90 197.4 169.7)">CARD_DAT3</text>
<text x="200" y="169.7" transform="rotate(-90 200 169.7)">DIG_3V3</text>
<text x="202.5" y="169.7" transform="rotate(-90 202.5 169.7)">CARD_CMD</text>
<text x="205.1" y="169.7" transform="rotate(-90 205.1 169.7)">CARD_CLK</text>
<text x="282.5" y="177.1">CARD_DAT2</text>
<text x="282.5" y="179.7">CARD_DAT3</text>
<text x="366.3" y="179.7">SD_CD</text>
<text x="170.7" y="184.7">SD_D2</text>
<text x="221.5" y="184.7">CARD_DAT0</text>
<text x="282.5" y="184.7">DIG_3V3</text>
<text x="285" y="182.2">CARD_CMD 3</text>
<text x="366.3" y="182.2">SD_CMD</text>
<text x="366.3" y="184.7">SD_CCLK</text>
<text x="170.7" y="189.8">SD_D3</text>
<text x="221.5" y="187.3">DIG_3V3</text>
<text x="221.5" y="189.8">CARD_DAT1</text>
<text x="282.5" y="187.3">CARD_CLK</text>
<text x="366.3" y="187.3">SD_DO</text>
<text x="366.3" y="189.8">SD_D1</text>
<text x="170.7" y="192.4">SD_CMD</text>
<text x="170.7" y="194.9">DIG_1V8</text>
<text x="170.7" y="197.4">SD_DO</text>
<text x="262.2" y="197.4">SD_CD</text>
<text x="282.5" y="192.4">CARD_DAT0</text>
<text x="282.5" y="194.9">CARD_DAT1</text>
<text x="366.3" y="192.4">SD_D2</text>
<text x="366.3" y="194.9">SD_D3</text>
<text x="28.5" y="200">DIG_3V3</text>
<text x="92" y="200">DIG_1V25</text>
<text x="192.4" y="223.1" transform="rotate(-90 192.4 223.1)">SD_D1</text>
<text x="197.4" y="223.1" transform="rotate(-90 197.4 223.1)">SD_CCLK</text>
<text x="278.7" y="225.6" transform="rotate(-90 278.7 225.6)">DIG_1V8</text>
</g>
<g font-size="2.3" fill="#004080">
<text x="115.6" y="46.8">DXP_0</text>
<text x="146.3" y="46.8">TMS_0</text>
<text x="115.6" y="49.4">DXN_0</text>
<text x="146.6" y="49.4">TCK_0</text>
<text x="147.5" y="51.9">TDI_0</text>
<text x="115.6" y="54.4">VREFP_0</text>
<text x="115.6" y="57">VREFN_0</text>
<text x="146.3" y="54.4">TDO_0</text>
<text x="115.6" y="64.6">VP_0</text>
<text x="144.6" y="64.6">DONE_0</text>
<text x="278.2" y="62.1">S#</text>
<text x="302.3" y="62.1">Vcc</text>
<text x="115.6" y="67.1">VN_0</text>
<text x="136.6" y="67.1">PROGRAM_B_0</text>
<text x="144.1" y="69.7">INIT_B_0</text>
<text x="278.2" y="67.1">DQ1</text>
<text x="293.2" y="67.1">DQ3/HOLD#</text>
<text x="115.6" y="74.8">CFGBVS_0</text>
<text x="278.2" y="72.2">W#/DQ2</text>
<text x="278.2" y="77.3">Vss</text>
<text x="301.4" y="77.3">DQ0</text>
<text x="304.5" y="72.2">C</text>
<text x="115.6" y="82.4">VCCADC_0</text>
<text x="141.3" y="79.8">RSVDVCC3</text>
<text x="141.3" y="82.4">RSVDVCC2</text>
<text x="115.6" y="84.9">GNDADC_0</text>
<text x="141.3" y="84.9">RSVDVCC1</text>
<text x="142.3" y="87.5">RSVDGND</text>
<text x="115.6" y="92.5">VCCBATT_0</text>
<text x="303.6" y="178.9">DAT2</text>
<text x="316.1" y="179.1" transform="rotate(-90 316.1 179.1)">GND</text>
<text x="318.6" y="179.1" transform="rotate(-90 318.6 179.1)">GND</text>
<text x="303.6" y="181.4">DAT3</text>
<text x="303.6" y="184">CMD</text>
<text x="303.6" y="186.5">VDD</text>
<text x="303.6" y="189.1">CLK</text>
<text x="303.6" y="191.6">VSS</text>
<text x="62.3" y="196.7">NC1</text>
<text x="75.5" y="196.7">NC3</text>
<text x="303.6" y="194.1">DAT0</text>
<text x="303.6" y="196.7">DAT1</text>
<text x="62.3" y="199.2">GND</text>
<text x="62.3" y="201.8">Vin</text>
<text x="75.4" y="201.8">Vout</text>
<text x="75.5" y="199.2">NC2</text>
<text x="303.6" y="199.2">CD</text>
<text x="316.1" y="202" transform="rotate(-90 316.1 202)">GND</text>
<text x="318.6" y="202" transform="rotate(-90 318.6 202)">GND</text>
</g>
<g font-size="2.3" fill="#00f">
<text x="287.8" y="62.1">FLASH</text>
<text x="193.3" y="191.6">SDIO</text>
<text x="310.4" y="187.8">SD CARD</text>
<text x="312.3" y="190.2">CON</text>
<text x="68.6" y="197.4">LDO</text>
<text x="193.3" y="194">EXPANDER</text>
<text x="68.6" y="199.8">1.25v</text>
</g>
<text font-size="2.3" fill="#0f0" x="208.3" y="96.1">GREEN LED</text>
<g font-size="1.8">
<text x="44" y="1.9">5</text>
<text x="127" y="1.9">4</text>
<text x="209.9" y="1.9">3</text>
<text x="292.9" y="1.9">2</text>
<text x="375.8" y="1.9">1</text>
<text x=".7" y="40.6">D</text>
<text x="418" y="40.6">D</text>
<text x=".7" y="113.6">C</text>
<text x="418" y="113.6">C</text>
<text x="192.4" y="175.6" transform="rotate(-90 192.4 175.6)">24</text>
<text x="195" y="175.6" transform="rotate(-90 195 175.6)">23</text>
<text x="197.5" y="175.6" transform="rotate(-90 197.5 175.6)">22</text>
<text x="200.1" y="175.6" transform="rotate(-90 200.1 175.6)">21</text>
<text x="202.6" y="175.6" transform="rotate(-90 202.6 175.6)">20</text>
<text x="205.1" y="175.6" transform="rotate(-90 205.1 175.6)">19</text>
<text x="182.4" y="184.8">1</text>
<text x="215.2" y="184.8">18</text>
<text x=".7" y="186.6">B</text>
<text x="182.4" y="187.3">2</text>
<text x="182.4" y="189.9">3</text>
<text x="215.2" y="189.9">16</text>
<text x="215.2" y="187.3">17</text>
<text x="418" y="186.6">B</text>
<text x="182.4" y="192.4">4</text>
<text x="182.4" y="194.9">5</text>
<text x="182.4" y="197.5">6</text>
<text x="215.2" y="197.5">13</text>
<text x="215.2" y="194.9">14</text>
<text x="215.2" y="192.4">15</text>
<text x="192.7" y="208.6" transform="rotate(-90 192.7 208.6)">7</text>
<text x="195.2" y="208.6" transform="rotate(-90 195.2 208.6)">8</text>
<text x="197.8" y="208.6" transform="rotate(-90 197.8 208.6)">9</text>
<text x="200.3" y="209.6" transform="rotate(-90 200.3 209.6)">10</text>
<text x="202.9" y="209.6" transform="rotate(-90 202.9 209.6)">11</text>
<text x="205.4" y="209.6" transform="rotate(-90 205.4 209.6)">12</text>
<text x=".7" y="259.5">A</text>
<text x="418" y="259.5">A</text>
<text x="44" y="296.3">5</text>
<text x="127" y="296.3">4</text>
<text x="209.9" y="296.3">3</text>
<text x="292.9" y="296.3">2</text>
<text x="375.8" y="296.3">1</text>
</g>
<g font-size="1.8" fill="#004080">
<text x="193.7" y="181.9" transform="rotate(-90 193.7 181.9)">SEL</text>
<text x="196.3" y="185.2" transform="rotate(-90 196.3 185.2)">DAT2B0</text>
<text x="198.8" y="185.2" transform="rotate(-90 198.8 185.2)">DAT3B0</text>
<text x="201.3" y="183.9" transform="rotate(-90 201.3 183.9)">VccB0</text>
<text x="203.9" y="184.7" transform="rotate(-90 203.9 184.7)">CMDB0</text>
<text x="206.4" y="184.2" transform="rotate(-90 206.4 184.2)">CLKB0</text>
<text x="186" y="186.1">DAT2A</text>
<text x="186" y="188.6">GND</text>
<text x="186" y="191.1">DAT3A</text>
<text x="206.5" y="191.4">DAT1B0</text>
<text x="206.5" y="188.8">VCCB1</text>
<text x="206.5" y="186.3">DAT0B0</text>
<text x="186" y="193.7">CMDA</text>
<text x="186.2" y="196.2">Vcca</text>
<text x="206.5" y="196.2">DAT0B1</text>
<text x="206.5" y="193.9">DAT1B1</text>
<text x="186.2" y="198.8">DAT0A</text>
<text x="207.6" y="198.8">CLKB1</text>
<text x="193.7" y="205.5" transform="rotate(-90 193.7 205.5)">DAT1A</text>
<text x="196.3" y="205.5" transform="rotate(-90 196.3 205.5)">DAT2B1</text>
<text x="198.8" y="205.5" transform="rotate(-90 198.8 205.5)">CLKA</text>
<text x="201.3" y="205.5" transform="rotate(-90 201.3 205.5)">DAT3B1</text>
<text x="203.9" y="205" transform="rotate(-90 203.9 205)">GND</text>
<text x="206.4" y="205.3" transform="rotate(-90 206.4 205.3)">CMDB1</text>
</g>
</svg>
